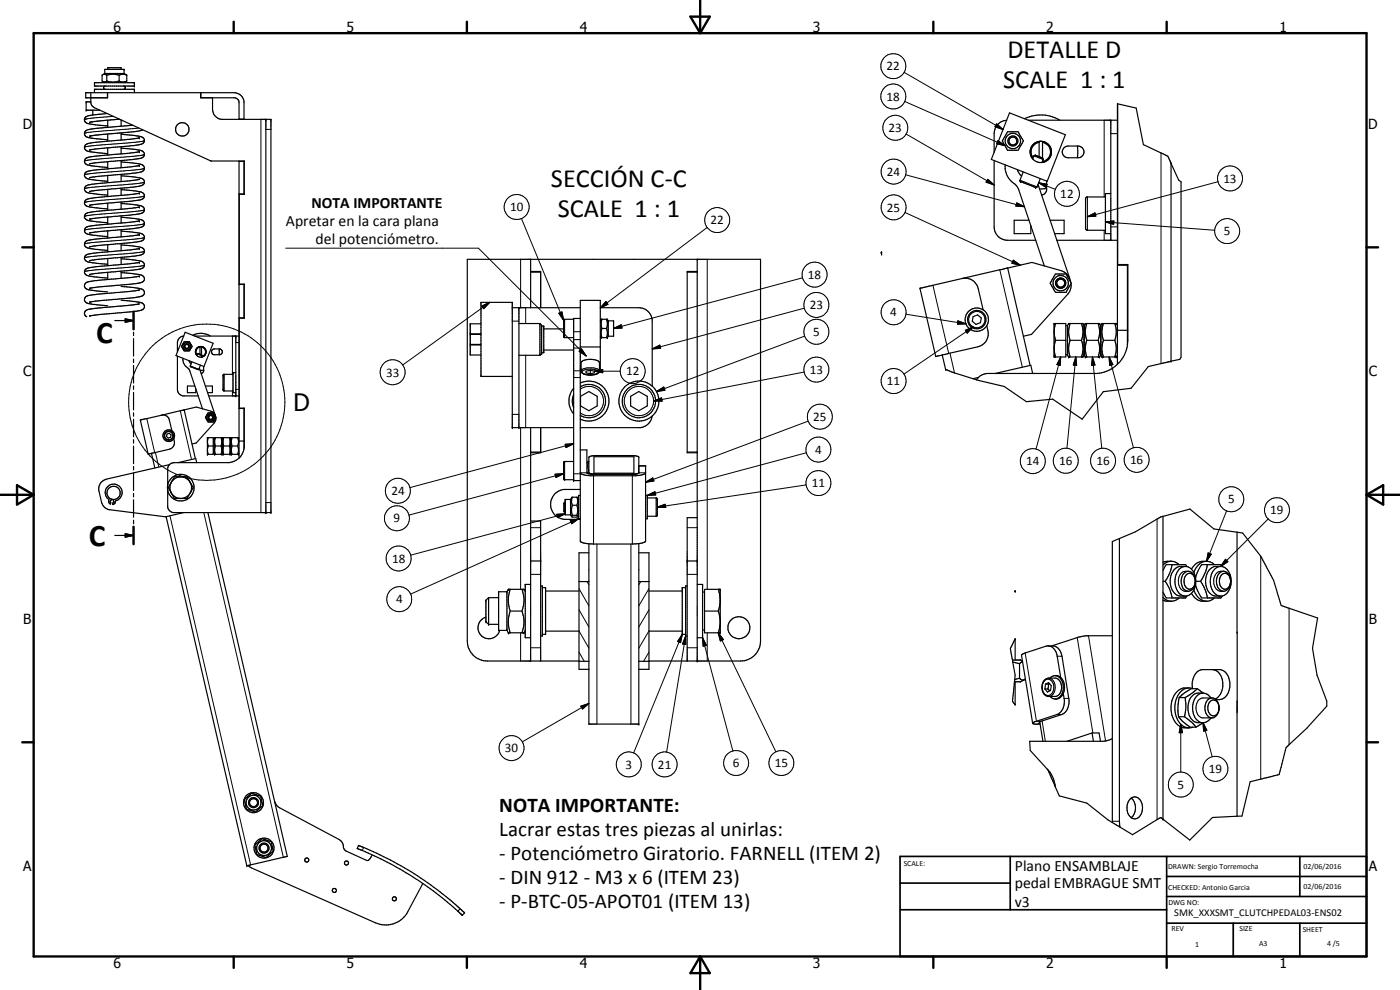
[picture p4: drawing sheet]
<svg xmlns="http://www.w3.org/2000/svg" width="420mm" height="297mm" viewBox="0 0 420 297" stroke-linecap="round" stroke-linejoin="round" font-family="sans-serif">
<g fill="none" stroke="#000" stroke-width=".35">
<path d="M27.3 27.8v3.1l.3 .8 .8 .6 34.8 16h10.1v10h-1.5v27h1.5v10.2h-1.5v27h1.5v11.3a5 5 0 0 1-4.5 5l-17.2 .1-.9 .6-.4 1v5.2M27.3 30.6h-1.4v2.5h4.1M27.8 33.1v1.4M28.4 27.8v-1h11.9v1M28.4 24.8h11.9v1h-11.9zM30.8 24.5l.6 .3M31.4 25.8l-.3 .4v.4l.3 .2M31.4 22.1v-1.3h5.8v1.3M31.4 22.1h5.8M31.4 22.1l-.6 .3M32 22.6a.95 .95 0 0 0-1.4 0v1.7l.2 .2M32 22.6a5.7 5.7 0 0 1 3.8 0"/>
<path d="M32 24.3l-.7 .3-.5-.1M32 24.3a5.3 5.3 0 0 0 3.8 0M32 22.6v1.7M32.2 34.1a20.8 20.8 0 0 0-6.4 1 1.28 1.28 0 0 0-.3 1.5 1.28 1.28 0 0 0 1.5 .6l5.3 .6M32.2 27.8l.1 1.5h-6.6v-1.5h44.6a3 3 0 0 1 2.9 2.6v5.4M32.3 20.8v-.5h4.1v.5M32.3 36.1v2.1M35.8 22.6l.8-.3 1.4 .3M35.8 24.3l.1 .1a2.13 2.13 0 0 0 2.1-.1M35.8 22.6v1.7M35.9 35.8l-9 .9M36.4 36v1.9"/>
<path d="M36.4 39.9v2.1M36.4 36.1l.4 .1M37.2 22.1l.8 .5M37.3 25.8l.3 .4-.3 .6M38 24.3l-.8 .5M38 22.6v1.7M39.8 37.5l-10.9 1a4.3 4.3 0 0 0-3.4 1 1.42 1.42 0 0 0 1.6 1.9l5.2 .6M42.8 38.9l-2.3 .6-13.5 1.4M60.2 27.8v1.5l10.6 .1a1.49 1.49 0 0 1 .9 1.4v5M63.8 29.3v3.5a3 3 0 0 0 2.6 3h14.9v118h-29.3l-1-.5-.6-.8-.1-5.6M71.7 35.7h1.5M79.8 35.8v118"/>
<path d="M302.1 36.1a4 4 0 0 0-3.7 4v5.6M302.4 39.5h3.2l1.6 2.8-1.6 2.8h-3.2l-1.2-2a.91 .91 0 0 1 0-1.5zM303 33.9l16.7 6.5-5.4 14-16.8-6.6zM307.5 35.6a11.3 11.3 0 0 1 10.6 .5M308.6 36.1h26.8M333.4 36.1v36M335.4 31.2l5.6 1.2 2.1 11 6.1 2.8a3.2 3.2 0 0 1 2.2 2.6v59.6M335.4 31.2v48.2h3.1l-.1 24.1M335.4 31.2v78.1M26.9 40.9h.1M32.3 40.2v2.1M32.3 44.4v2.1"/>
<path d="M32.3 48.5v2.2M32.3 52.7v2.1M32.3 56.8v2.2M36.4 40.3l5.1 .5a1.45 1.45 0 0 1 1.6 2l-.7 .5-2.2 .4-13.3 1.3M36.4 44.4a20.9 20.9 0 0 1 6.5 1 1.26 1.26 0 0 1 .2 1.5 1.26 1.26 0 0 1-1.3 .7l-14.9 1.5M36.4 44v2.2M36.4 48.2v2.1M36.4 52.3v2.2M36.4 56.5v2.1M36.4 48.6l4.8 .5a1.68 1.68 0 0 1 2.1 1.8l-.9 .7-1.9 .3-11 1-2.6 .4M36.4 52.7l5.1 .6a1.42 1.42 0 0 1 1.4 .5 1.42 1.42 0 0 1 .2 1.4l-.7 .5-2.2 .4-13.3 1.3M36.4 56.9h.5a19.4 19.4 0 0 1 6 1 1.26 1.26 0 0 1 .2 1.5 1.26 1.26 0 0 1-1.3 .6l-14.9 1.6"/>
<path d="M41.7 45.6l-14.5 1.4a1.46 1.46 0 0 0-1.6 2l1.3 .7 5.4 .5M41.8 58l-14.6 1.5a1.42 1.42 0 0 0-1.4 .5 1.42 1.42 0 0 0-.2 1.5l1.3 .6 5.4 .6M41.8 49.7l-15.4 1.7a1.21 1.21 0 0 0-1.1 1.3 1.21 1.21 0 0 0 1.4 1.1l5.6 .6M41.8 58h.1M41.8 41.4l-2.6 .4-10.6 .9a4.1 4.1 0 0 0-3 .9 1.32 1.32 0 0 0 1.3 1.9l5.4 .6M41.8 53.8l-15.4 1.7a1.21 1.21 0 0 0-1.1 1.3 1.21 1.21 0 0 0 1.4 1.1l5.6 .6M41.8 49.7h.1M71.7 58.2h1.5M71.7 48.3v89.1M71.7 48.4h1.5M73.2 48.3v10M298.4 48.2v19.9a4 4 0 0 0 3.9 4h8.5"/>
<path d="M301.7 49.4a6.6 6.6 0 0 0 3.2 6.1l.9 1.5 7.6 22.8M305.3 50.8l.6 1.3 .7 .7M307.1 51.6l-1 2.6 1.1 .7 3.9 1.4 1.1-2.7M309.3 44.6a3.2 3.2 0 0 0 .9 3.4 3.2 3.2 0 0 0 3.5 .5M310.3 46.7h.1M310.3 46.7l.4-.2 2.1 .9M310.3 43.1a3.1 3.1 0 0 0-.3 4.5l.3-.9M310.3 46.7l2.8 1.1M310.6 42.9a3.2 3.2 0 0 1 4.4 .9 3.2 3.2 0 0 1-.9 4.5M311.5 55.4l9.5 28M311.9 42.5h1M311.9 42.5l-1.7 .7-.8 1"/>
<path d="M311.9 42.5v4.5M311.9 42.7a2.9 2.9 0 0 0-1.9 4.7M312.7 48.7h.2M312.8 47.4l.3 .4M312.9 42.5v4.9M312.9 48.4v.3M312.9 42.7a2.92 2.92 0 0 1 2.4 2.9 2.92 2.92 0 0 1-2.4 2.9M312.9 42.5a3.1 3.1 0 0 1 2.6 2.9M313.1 47.8l-.4 1M313.7 48.5l-.8 .2M314.1 54.3l-.1 3.1-.5 .8-.9 .3M314.1 48.3l-.4 .2"/>
<path d="M314.1 56.6l-2.1 .1M315.4 46.5l-.6 1.2-.7 .6M315.5 45.7v.4M319.4 44.3l1.2-.5h2.9a1.76 1.76 0 0 1 1.8 1.8 1.76 1.76 0 0 1-1.8 1.7h-2.9a1.76 1.76 0 0 1-1.7-1.1 1.76 1.76 0 0 1 .5-1.9zM323.3 43.8v3.5M331.8 59.1h-5.6l-.4 .4 .1 9.3 .4 .3h5.5M333.4 58.1h-1.6v12h1.6M351.4 49l2.3 5 .7 .6v52.6l-.3 .6-2.7 .6M32.3 61v2.1M32.3 65.1v2.2M32.3 69.3v2.1M32.3 73.4v2.2"/>
<path d="M32.3 77.6v2.1M36.4 60.6v2.2M36.4 64.8v2.1M36.4 68.9v2.2M36.4 73.1v2.1M36.4 77.2v2.2M36.4 61l4.5 .5a2.22 2.22 0 0 1 2.4 1.2 1.49 1.49 0 0 1-1.5 1.5l-14.9 1.6M36.4 65.2l5.1 .5a1.42 1.42 0 0 1 1.4 .5 1.42 1.42 0 0 1 .2 1.5l-.7 .5-2.2 .4-13.3 1.3M36.4 69.3l1 .1a13.5 13.5 0 0 1 5.6 1 1.27 1.27 0 0 1 .1 1.5 1.27 1.27 0 0 1-1.3 .6l-14.9 1.6M36.4 73.5l5.1 .5a1.42 1.42 0 0 1 1.4 .5 1.42 1.42 0 0 1 .2 1.5l-.7 .5-1.9 .3-11 1-2.6 .4M36.4 77.6l5.1 .6a1.39 1.39 0 0 1 1.5 .5 1.39 1.39 0 0 1 0 1.6l-1.8 .6-14.3 1.4M41.8 74.6l-15.4 1.6a1.25 1.25 0 0 0-1 1.5 1.25 1.25 0 0 0 1.5 1l5.4 .6"/>
<path d="M41.8 62.1l-15.4 1.7a1.21 1.21 0 0 0-1 1.3 1.21 1.21 0 0 0 1.3 1.1l5.6 .6M41.8 70.4l-14.6 1.6a1.42 1.42 0 0 0-1.4 .4 1.42 1.42 0 0 0-.2 1.5l1.3 .6 5.4 .6M41.8 70.4h.1M41.8 66.3l-15.4 1.6a1.21 1.21 0 0 0-1 1.4 1.21 1.21 0 0 0 1.3 1.1l5.6 .6M41.8 78.7l-6.7 .8a46.5 46.5 0 0 0-9.2 1.1 1.24 1.24 0 0 0-.4 1.5 1.24 1.24 0 0 0 1.4 .7l5.4 .6M41.8 74.5v.1M41.8 62.1h.1M159.2 77.8v14.5M209.2 77.8v120.5M264.5 75.7l.1 .5zM308.8 66.1h-4.4v4h5v-2.4M315.2 66.1h4.2v4h-2.9"/>
<path d="M317.1 72.1h18.3M335.4 79.6h3M338.4 79.4v24.1M27 86.5h-.1M32.3 81.7v2.2M34.4 96.2h5.7M36.4 81.4v2.1M36.4 81.8l3.8 .4a3.8 3.8 0 0 1 3.1 1 1.64 1.64 0 0 1-2.1 1.8l-14.3 1.5M36.4 85.9l5.1 .6a1.42 1.42 0 0 1 1.4 .5 1.42 1.42 0 0 1 .2 1.4l-.7 .5-1.9 .4-11.8 1-1.8 .4M36.4 90.1l5.1 .5a1.39 1.39 0 0 1 1.5 .6 1.39 1.39 0 0 1 0 1.6l-2.1 .6-11.4 1-2.6 .4M37.6 95.7l2.5 .5-2.5 .5zM40.1 93.5v5.3"/>
<path d="M40.1 99.7v1M41.8 82.8l-14.6 1.6a1.42 1.42 0 0 0-1.4 .5 1.42 1.42 0 0 0-.2 1.5l1.1 .6 5.6 .6M41.8 87l-15.4 1.7a1.25 1.25 0 0 0-1 1.5 1.25 1.25 0 0 0 1.5 .9l5.4 .6M41.8 91.2l-11.2 1.1a10.6 10.6 0 0 0-5 1.1 1.12 1.12 0 0 0 .5 1.6M55.6 99.7l8.4 3.3-2.8 7-8.4-3.3zM71.7 85.3h1.5M71.7 95.4h1.5M73.2 85.3v10.2M144.3 97.2h-3.2v3h3.2M153.7 92.3h20.4M155.7 92.3v36M155.7 97.1h6.3"/>
<path d="M159.2 81.4h3.1v10.9M159.2 81.7h3.1M162 97.1v9.5M162 97.1l.5 .5v8.5l-.5 .5M162.5 97.8h.7v8h-.7M163.2 98.7h6M172.2 95.8h-2.8l-.2 .3v5.1l3 .1M174.1 95.5h-1.9v48.7h1.9M180.2 92.3h11.5a4.1 4.1 0 0 1 4 3.6v20M180.2 96.3l.2-.5h1.9l.2 .5M180.7 98.6l-.3 1 .3 1.7M180.7 95.8l-.3 1.1 .3 1.7"/>
<path d="M180.7 98.6h1.3M182 95.8l.3 1.1-.3 1.7M182 98.6l.3 1-.3 1.7M182.5 96.3h1.6v4.6h-1.6M182.5 96.3v4.6M206.2 81.7h3M209.2 81.4h-3v54.4h3M288.7 83.6l-12.6 2.9 4.7 20.5 12.7-2.9a4 4 0 0 0 3-4.9l-.3-1.5M288.7 83.6a4 4 0 0 1 4.9 3l1.5 6.4M292 95l1.4-.5 1.1 .9-.3 1.4-1.3 .5-1.1-.9zM302.4 80.4l6.7 29.2M302.4 80.4l-13.7 3.2"/>
<path d="M302.4 80.4l7.3-1.7 8.7 2.5a4.2 4.2 0 0 1 2.9 3.5M316.3 97.1h3.6v10h-3.6zM316.8 82.2h3.1l1.6 2.8-1.6 2.7h-3.1l-1.2-2a.82 .82 0 0 1 0-1.5zM316.8 97.1a7 7 0 0 0 0 5M316.9 85.3l.1 .3M317.2 84l-.4 1.1 .6 1M317.4 83.8a1.51 1.51 0 0 1 2.2 .3 1.51 1.51 0 0 1-.4 2.1 1.51 1.51 0 0 1-2.1-.4M318.3 83.4a1.5 1.5 0 0 0-1.4 1.9M318.6 83.5l.3 .1M319.1 83.7l.2 .1M319.4 83.9l.2 .2M319.7 84.3l.1 .5"/>
<path d="M319.7 85.5a1.46 1.46 0 0 1-2.2 .7M319.8 85.1l-.1 .3M319.9 97.7h.5M320.4 97.7l.3-.6h4.3l.4 .6M320.4 97.7v8.8l.3 .6h4.3l.4-.6M321.1 97.1l-.4 2.5 .4 2.5M321.4 85.1l-.1 1.4-.6 1.4-11.1 12.4-2.5 .6M324.6 97.1l.4 2.5-.4 2.5M325.4 97.7l.3-.6h4.3l.4 .6M325.4 97.7v8.8M326.2 97.1l-.5 1.9v1.2l.5 1.9M329.6 97.1l.4 2.5-.4 2.5"/>
<path d="M330.4 97.7l.3-.6h4.3l.4 .6M330.4 97.7v8.8M331.2 97.1l-.5 2.5 .5 2.5M334.5 97.1l.5 2.5-.5 2.5M335.4 99.1h3.1M40.1 101.6v5.2M40.1 107.7v1.1M40.1 109.6v5.3M40.1 115.8v1M40.1 117.7v5.3M53.2 106.8v10l.3 1 .5 .6 .9 .4h4.6M54.9 107.5a3.3 3.3 0 0 0 1.8 3.2l4.1 12"/>
<path d="M55.1 100.8a2.02 2.02 0 0 0-1.9 2v2.8M55.3 102.5h1.5l.4 .6a1 1 0 0 1 0 1.7l-.4 .5h-1.5l-.4-.5a1 1 0 0 1 0-1.7zM56.7 108.2l.7 1M57.1 110h.1M57.6 108.6l-.5 1.4M57.8 100.6a5.2 5.2 0 0 1 5.3 .2M58.4 100.8h13.3M58.5 115.8h-2.3v2h2.5v-1.2M58.7 105.7v.3M58.7 106l.3 .6 .2-.5M58.8 104.9l-.1 .6M59.2 104.4a1.6 1.6 0 0 0 .4 2.6 1.6 1.6 0 0 0 2.2-1.4"/>
<path d="M59.2 106.1l1.3 .4M59.2 106.1l1.4 .6M59.3 104.3a1.6 1.6 0 0 1 2.2 .3M59.5 110.9h.1M59.8 110.5l4.7 14M60 104l-.6 .2-.5 .6M60 104.1a1.46 1.46 0 0 0-.9 2.4M60 104v2.3M60 104h.5v2.5M60.1 109.6l-.5 1.3-2.4-.9M60.5 106.5l.1 .2M60.5 104.1a1.51 1.51 0 0 1 1.2 1.5 1.51 1.51 0 0 1-1.2 1.5"/>
<path d="M60.5 107.1h-.1M60.6 106.7l-.2 .4M60.7 104l.8 .5 .3 .9M61 106.9l-.5 .2M61.1 109.9v1.5l-.2 .4-.5 .2M61.1 111l-1 .1M61.6 115.8h2.1v2h-1.4M61.6 104.8l.2 .2M61.8 105.3l-.1 1-.4 .5M62.6 118.8h9.1M63.7 104.9l.4-.2h2a.9 .9 0 0 1 .6 .9 .9 .9 0 0 1-.6 .8h-2a.95 .95 0 0 1-.4-1.5zM65.7 104.7v1.7"/>
<path d="M69.9 112.3h-2.8l-.1 .2v4.6l.3 .2h2.6M70.8 111.8h-.9v6h.9M70.8 100.8v18M144.3 100.3h-3.2v3h3.2M144.3 103.5h-3.2v3h3.2M153.7 112.9h-9.4v-22.2h9.4v37.6h18.5M155.7 106.6h6.3M163.2 105h9M172.2 116.5a5.9 5.9 0 0 0 0 7.7M172.2 118.4a4.8 4.8 0 0 0 0 3.9M174.1 110.7h.3M174.1 104.1h6.1"/>
<path d="M174.1 114.9a6 6 0 0 1 8.6 5.4 6 6 0 0 1-8.6 5.4M174.1 116.1a5 5 0 0 1 7.6 4.3 5 5 0 0 1-7.6 4.2M174.2 118.9l2.5-1.4 2.5 1.4v2.9l-2.5 1.4-2.5-1.4zM174.4 108.7a4.7 4.7 0 0 1 5.5 0v2.6a2.28 2.28 0 0 1-2.3 1.2l-1.9-.1-1.1-.6-.2-.3zM177.2 111.1l-1.3 .3v.5l1.3 .2M177.2 111.1l1.2 .3v.5l-1.2 .2M177.2 111.1v1M179.9 110.7h.3v-20.6h-6.1v72.2a3 3 0 0 0 2.6 .9M180.2 100.9l.2 .4h1.9l.2-.4M189.3 118.9l2.4-1.4 2.6 1.4v2.9l-2.6 1.4-2.4-1.4zM195.7 115.8a6 6 0 0 0-8.3 .4 6 6 0 0 0 0 8.3 6 6 0 0 0 8.3 .3M195.7 115.8a6.1 6.1 0 0 1 0 9"/>
<path d="M282.8 106.5l1 4.3 2.4 1 5.8 1.8M292 113.6l1.1 .4M293.7 113.2l-1.7 .4M298.7 112.1l10.7-2.5 .5 2.5M316.8 102.1a6.9 6.9 0 0 0 0 5M316.8 102.1h3.1M319.9 106.4h.5M321.1 102.1h3.5M321.1 102.1l-.4 2.5 .4 2.5M324.6 102.1l.4 2.5-.4 2.5M325.4 106.5l.3 .6h4.3l.4-.6M326.2 102.1h3.4"/>
<path d="M326.2 102.1l-.5 1.9v1.2l.5 1.9M329.6 102.1l.4 2.5-.4 2.5M330.4 106.5l.3 .6h4.3l.4-.6M331.2 102.1h3.3M331.2 102.1l-.5 2.5 .5 2.5M334.5 102.1l.5 2.5-.5 2.5M338.4 103.5a10.1 10.1 0 0 1-9.2 8.6h-32.8a4.1 4.1 0 0 0-3.3 1.9M351.4 108.4l-6.8 1.6-5.1 6.5-8.4 1-6.3 8.3-8.9-6-7.9 .7-6.6-4.5-8.3-2M40.1 123.9v1M40.1 125.8v5.3M40.1 131.9v1.1M40.1 133.9v5.2"/>
<path d="M40.1 140v1M44.5 136.3h.1M45.5 136l1 4.4M45.5 136l-1 .3M48.5 124.6a1.89 1.89 0 0 1 2.3 1.5l.8 3.1M48.5 124.6l-6.4 1.4 2.4 10.3M50.1 130.3l.6-.3 .6 .5-.1 .7-.7 .2-.5-.4zM50.9 139.4l-18.9 4.4a2.98 2.98 0 0 0-2.3 3.6l.8 3.3a2.99 2.99 0 0 0 2.5 2.3l16.7 2.1 5.4-1.3M52.1 131.6a2.22 2.22 0 0 1-1.3 3.2l-5.3 1.2M53.4 138.8l5.3-1.2 .3 1.2M55.3 123l-6.8 1.6M55.3 123l3.3 14.6"/>
<path d="M55.3 123l3.6-.9 4.4 1.3a1.99 1.99 0 0 1 1.4 1.7M62.3 131.3h1.7v5h-1.7zM62.3 132.9l.2 .9M62.3 135.4l.2 .9M62.4 123.9h1.6l.3 .5a1.24 1.24 0 0 1 0 1.9l-.3 .3h-1.6l-.3-.5a1.18 1.18 0 0 1 .2-1.9zM62.5 131.3l-.2 .9M62.5 133.8l-.2 .9M62.5 133.8h1.5M62.5 125.3l.1 .4M62.5 125.3a.75 .75 0 0 1 .8-.8 .75 .75 0 0 1 .7 1 .75 .75 0 0 1-1 .5l-.4-.3M64 131.6h.3M64 136h.3"/>
<path d="M64.3 131.6l.1-.3h2.2l.1 .3M64.3 136l.1 .3h2.2l.1-.3M64.3 131.6v4.4M64.6 133.8h1.8M64.6 133.8l-.2 1 .2 1.5M64.6 131.3l-.2 .9 .2 1.6M64.8 125.3l-.1 1-.4 .6-5.4 6-1.3 .3M66.4 131.3l.2 .9-.2 1.6M66.4 133.8l.2 1-.2 1.5M66.7 131.6l.2-.3h2.2l.1 .3M66.7 136l.2 .3h2.2l.1-.3M66.7 131.6v4.4"/>
<path d="M67.1 133.8h1.8M67.1 133.8l-.2 1.2 .2 1.3M67.1 131.3l-.2 1.3 .2 1.2M68.9 131.3l.2 1.3-.2 1.2M68.9 133.8l.2 1.2-.2 1.3M69.2 131.6l.2-.3h2.2l.1 .3M69.2 136l.2 .3h2.2l.1-.3M69.2 131.6v4.4M69.6 133.8h1.8M69.6 133.8l-.2 1 .2 1.5M69.6 131.3l-.2 .9 .2 1.6M71.4 131.3l.2 .9-.2 1.6"/>
<path d="M71.4 133.8l.2 1-.2 1.5M71.7 122.6h1.5M71.7 132.3h1.6M73.2 122.5v12M159.2 128.3v70M159.2 135.6h3.1M162.3 128.3v7.5h-3.1M172.2 138.5h-2.9l-.1 .3v5.1h3M174.1 135h2v6.9l.3 .2M176.6 138.5l-.2 1.3 .2 1.4M176.7 138.5h-.3l-.3 .4M178.3 137h11.9v5h-11.9z"/>
<path d="M191.7 139.7h2v22.6a2.06 2.06 0 0 1-1.7 .8l-2.2 .1h-13.1M195.7 124.8a4.1 4.1 0 0 1-3.5 3.5h-18.1M206.2 135.6h3M34.1 149.9l.1 .8-.3 .2-.1 .5 .7-.4 .2-.8a2.54 2.54 0 0 0 1.6-3.6 2.54 2.54 0 0 0-3.9-.7 2.54 2.54 0 0 0 .3 4v1l.5 .4 .1-.5a.55 .55 0 0 1-.1-.6 .55 .55 0 0 1 .5-.3h.3M40.1 141.9v5.3M40.1 148v1.1M40.1 149.9v5.3M40.1 156.1v1M40.1 158v5.3M51.2 147.6l1.2 2h3.7l.7-1.3M51.3 147.6a3.2 3.2 0 0 0 5.5 .7M56.8 144.3l-.7-1.3h-3.7l-1.9 3.3 .7 1.3"/>
<path d="M56.8 144.3a3.3 3.3 0 0 0-4.2-.8 3.3 3.3 0 0 0-1.3 4.1M56.8 144.3l.3 .4M57.1 144.7l.9 1.6-.9 1.7M57.1 144.7a3.2 3.2 0 0 1 0 3.3M57.1 148l-.3 .3M62.4 153.8l23.8 103.2-12 2.8-24.3-104.8M159.2 156.3h3.1v42M169.6 150.7v3M169.6 150.7l-.4 .3v2.3l.4 .4M169.6 153.7h.1M169.6 150.7h.1M171.2 149.9h-1.6v4.6h1.6"/>
<path d="M171.2 149.9v4.6M171.2 154.5l.3 .4M171.5 154.9l.2 .3h1.4l.3-.3M171.7 154.6l-.2 .3M171.7 149.2l-.2 .9 .2 1.5M171.7 151.6l-.2 1.1 .2 1.9M171.7 149.2l-.5 .7M171.7 154.6h1.4M171.7 151.6h1.4M171.7 149.2h1.4M173.1 149.2l.5 .7M173.1 149.2l.3 .9-.3 1.5"/>
<path d="M173.1 151.6l.3 1.1-.3 1.9M173.1 154.6l.3 .3M173.6 154.5l-.2 .4M174.1 146.9h-4.9a4.5 4.5 0 0 0-3.9 4.4 4.5 4.5 0 0 0 3.9 4.5h4.9M174.1 141.9l.1 .1a4.2 4.2 0 0 0 3 .7l14.8-.1a2.06 2.06 0 0 0 1.7-.7M174.1 148.6h-.5v7.1h.5M176.4 142.1l1 .2h13M176.6 141.2l-.2 .9M176.6 141.2h.1M176.7 142.2v-5l.3-.3 1.4-.2h11.7l1.6 .5v4.7l-.7 .3M176.7 141.8l.5 .3 1.2 .2M190.4 142.2l-.3 .1"/>
<path d="M191 142.2h-.6M191.7 141.9l-.7 .3M193.7 148.6h.6v7.1h-.6M194.3 149.4h2.6l.4 .3-.1 5-.1 .2h-2.8M209.2 155.3h-3v43M349 154.9l-1.1 .5-7.1 4.2-7 2.9v84.3M349 154.9v90.9M349 154.9l8.1-2.2 7.2 6 7 1M371.3 159.7v30.2M371.3 159.7l1.6 .2 5.4 6.9 2 3.8a19.8 19.8 0 0 1 3.1 7.4l1.1 3.7 10.9 3.7-1.5 9.1 1.4 8.1 2.9 7.8v1.5l-6 6.6-6.2 5.8-2.1 8.1-8.7 2.2-2.5 10.3h-1.4M34.4 160.7h5.7M37.6 160.1l2.5 .6-2.5 .5z"/>
<path d="M146.6 179.3v8M146.6 179.3l-.8 .8v6.5l.8 .7M146.6 179.3h3M152.1 177.5h-2.5v11.6h2.5M152.1 177.5v11.6M152.1 177.5l.5-.7h4.7l.3 .7M153.1 176.8a9.8 9.8 0 0 0 0 6.5M156.7 176.8a9.1 9.1 0 0 1 0 6.5M159.2 168.3h3.1M159.2 175.3h-1.6v16h1.6M162.3 175.8h.5v15h-.5M162.8 176.3h.9v14h-.9"/>
<path d="M163.7 177.3h10.1M173.8 174.5h2.9M176.7 165.9h-2.9v34.9h2.9M191.7 174.5h3.1M191.7 163.1v54.2h-15v-54.1M191.7 165.9h3.1v34.9h-3.1M194.8 177.3h10M205.8 176.3h-1v14h1M206.2 168.3h3M206.2 175.8h-.4v15h.4M209.2 175.3h1.7v16h-1.7M210.9 177.6h.5"/>
<path d="M211.4 176.8h4.7v13.1h-4.7zM215.5 176.8l.6 2.9M304.7 177.5v-.2v.3M335.9 161.6v84.8l.2 1.8M349 179.2l1.1 .8 1.1 .4M349 168.7a4.5 4.5 0 0 1 4.9 .7M349 177.7l1 1.7h5.8l.4-.6M349 174.4h.7M349.7 174.4l1.4 2.5 .6 2.5M351.2 168.4l-1.5 .6-.7 .5M351.7 169.4l-.6 2.5-1.4 2.5M353.9 179.4l-.8 .6-1.1 .3a4.9 4.9 0 0 1-3-.2"/>
<path d="M355.5 170a4.2 4.2 0 0 0-2.9 4.9 4 4 0 0 0 2.9 4M355.8 171.4h.8M355.8 177.4h.8M356.2 170l-.4-.6h-5.8l-1 1.7M357.6 178a4.4 4.4 0 0 0 3 2.4 4.5 4.5 0 0 0 3.1-.4l.7-.6M357.6 170.8l-1.3-.8h-2.3a5 5 0 0 0-2.2 7.1l1.1 1.3 1.5 .5a3.2 3.2 0 0 0 3.5-1.3l.8-1.7 .2-1.5M357.6 170.8l.8 1.2 .4 1.4M358.3 177a4.5 4.5 0 0 0 3.3 3.4M358.7 174.8l-.1 .5M358.7 174.4a1.82 1.82 0 0 0-2.2-2.3 2.73 2.73 0 0 0 .3 4.7 1.73 1.73 0 0 0 1.8-1.3M358.7 174.4a2.48 2.48 0 0 0-2.6-2.9 3.5 3.5 0 0 0 0 5.8 2.27 2.27 0 0 0 2.6-2.5M358.7 174.4v.4"/>
<path d="M358.8 175.5l.9 2.3 .9 1.6h5.8l.4-.6M358.8 173.4l.1 1M358.9 174.4h1.4M360.3 174.4l.5 .7a10.8 10.8 0 0 1 1.6 4.3M362.1 168.4a4.2 4.2 0 0 0-4.5 2.4M362.4 169.4l-.5 1.9-1.6 3.1M362.9 171l1.3-.9 2.4-.1a3.8 3.8 0 0 1 2.9 4.4 4.2 4.2 0 0 1-2.9 4.5h-1.7a4.2 4.2 0 0 1-3-5.2l.3-1.5zM364.4 169.4a3.6 3.6 0 0 0-5.9 1.8l-.2 .6M366.2 170a3.8 3.8 0 0 0-3 4.4 4.1 4.1 0 0 0 3 4.5M366.3 171.4h.9M366.3 177.4h.9M366.8 170l-.4-.6h-5.8l-.9 1.5-.9 2.5"/>
<path d="M369.3 174.4a1.85 1.85 0 0 0-2.5-2.1 2.8 2.8 0 0 0 .6 4.5 1.94 1.94 0 0 0 1.9-2M369.3 174.4a2.48 2.48 0 0 0-2.6-2.9 3.4 3.4 0 0 0 0 5.8 2.36 2.36 0 0 0 2.6-2.5M369.3 174.4v.4M145.8 185.2a3.3 3.3 0 0 0-1.4 5.5 3.3 3.3 0 0 0 5.5-1.6M146.6 187.3h3M152.1 189.1l.5 .8h4.7l.3-.8M153.1 183.3l-.5 2.9v1.5l.5 2.2M153.1 183.3h3.6M156.7 183.3a9.1 9.1 0 0 1 0 6.6M163.7 189.4h10.1M173.8 198.3h-27.5a6 6 0 0 1-6.1-6v-114.5h88v114.5a6 6 0 0 1-6 6h-27.4M173.8 198.4h2.9"/>
<path d="M191.7 198.4h3.1M194.8 189.4h10M210.9 189h.5M211.4 183.3h4.1M215.5 183.3l.6 2.9M216.1 180.5l-.6 2.8M216.1 187l-.6 2.9M303.9 198l-.4-1.9a3.9 3.9 0 0 1 .7-3.5l.5-.9v6.3M303.9 198v.7M303.9 198h2.4l.6 .4M303.9 198.7l.8 3.9-.2 1.2M303.9 198.7l2.1 .4"/>
<path d="M306 199.1v4.4M306.9 198.5l-.9 .6M314.6 193.8a3.3 3.3 0 0 1 2.7 3.1l1 6.4M333.8 190.8h-8.5l-1.7 .4-8 2.6M371.3 189.7v24.1M304.4 204.6l-.5 5.8 .8 1.1M304.5 203.8l-.1 .8M304.7 204.6v6.9M306 203.5l-1.5 .3M306 203.5l.9 .6 .5-.1M307.4 204l-1.1 .6h-1.9M307.8 203.7l-.4 .3"/>
<path d="M309.9 217l.9 .3h1.4M311.9 216.7h.1M311.9 216.7l.2 .1M312 216.5l1 5.9M312.1 216.5l6.6-2.1a4.1 4.1 0 0 0 2-4.9l-2-12.6a3.2 3.2 0 0 0-2.8-3.1l-2 .1-6.5 2.1-.8 .6 3.3 20.4M312.1 216.5l-.2 .2M313.4 204.1l.9-.6h2.3a2.99 2.99 0 0 1 2 2.6 2.99 2.99 0 0 1-1.7 2.9h-2.4a2.98 2.98 0 0 1-1.1-4.9zM313.6 206.7h.9M313.8 205.3l-.2 1.4M313.8 205.3l.9-.5 .8 .9-.2 1.4-.9 .5-.8-.9M313.8 205.3h.9M314.5 206.7l.5 .6"/>
<path d="M314.7 205.3l-.2 1.4M315 205.1l-.3 .2M315.1 203.5a2.52 2.52 0 0 1 2.8-.5 2.52 2.52 0 0 1 1.5 2.3 3.4 3.4 0 0 1-2.4 4.4l-1-.1-.9-.6M316.9 202.7a3.9 3.9 0 0 1 .7 6.8l-.7 .2M319.1 208.1a5.6 5.6 0 0 1-.9 5.7l-1 .6-6.7 2.2-.6 .4M327.7 219.9l-7.5 2.5M327.7 219.9h2.1l.5 2.5M327.7 219.9l.5 2.5M353.7 215.1l1 1.2 1.6 1.3a3.2 3.2 0 0 0 2.6 .6M353.7 215.1h1.8M353.9 209.3a14.5 14.5 0 0 0-.2 5.8M353.9 209.3h1.8"/>
<path d="M355.5 215.1l2.4 1.9 1 1.2M355.7 209.3a14.1 14.1 0 0 1-.2 5.8M356.7 206.4a4.8 4.8 0 0 0-4 4.5 6.8 6.8 0 0 0 2.8 7.2 3.2 3.2 0 0 0 2.5 .1M357.9 206.6a4.8 4.8 0 0 1 2.7-5.7h5.7a4 4 0 0 1 2.8 3.7 4.9 4.9 0 0 1-2.1 5l-2.1 .3M358 206.6a5.3 5.3 0 0 0-3.1-.1 6 6 0 0 0-3.5 6.5 5.4 5.4 0 0 0 3.8 5.4h1.6M359.3 206.6l1.7 1.3M359.3 206.6l-.9 .9-2.7 1.8M359.3 206.6a3.3 3.3 0 0 0-3 .7l-2.4 2M360.8 207.9a4.2 4.2 0 0 0-2.9 5 3.9 3.9 0 0 0 2.9 3.9M361 216.8l-2.1 1.4M361 209.4h3a3.4 3.4 0 0 1 .3 5.9l-3.3 .1M363.4 209.4a3.8 3.8 0 0 0-4.5-1.3 4.8 4.8 0 0 0-2.1 6.1 3.5 3.5 0 0 0 2.5 2.6l2.6-.1 .9-.6 .6-.7"/>
<path d="M363.4 209.4a3.4 3.4 0 0 0 0 6M364.2 200.9a4.8 4.8 0 0 1 2.4 6.6l-.6 1.2-1.3 1M365.8 212a1.62 1.62 0 0 0-.8-1.7 1.62 1.62 0 0 0-1.8 .2 2.59 2.59 0 0 0 1 4.3 1.99 1.99 0 0 0 1.6-2M371.3 210.4v34.5M73.4 239.9l2.1-1.9 2 .7a.73 .73 0 0 1 .8 .2 .73 .73 0 0 1 .1 .7l.3 1.4a.8 .8 0 0 1-.4 1.2l-.5 .5a1.61 1.61 0 0 1-1.5 .8l-2.4-.8zM314.3 230.8l2.4 5.3M314.3 230.8a8.7 8.7 0 0 1 2.4 5.3M316.7 236.1l1.2 2.7 8.3 2.2 6.3 5 1.3 .8M333.8 221.6l-.9 .4-1.9 .4h-22l.2 2.8 5.1 5.6M339 239.9a2.06 2.06 0 0 1 2.2-.7 2.06 2.06 0 0 1 1.5 1.8 3.4 3.4 0 0 1-2.1 4.7 3.3 3.3 0 0 1-2.2-4.7zM339.5 239.4a4.1 4.1 0 0 1 0 6M74.5 259.7l.9 .7 37.3 16.5a7.6 7.6 0 0 0 9.7-3.3l4.5-8.5"/>
<path d="M76.5 253.5l1.6-1.4a.73 .73 0 0 1 1.3-.2l2 .6 .6 2.9-2.2 1.9-2.7-.9zM82.4 240.4l.6 1.2 .9 .8 17.9 9.5a3.1 3.1 0 0 1 1.4 2.7l.5 .7 6.5 2.9 .4-.1 1.1-1.6M107.2 254.6l.4-.9 1.5 .6a108.1 108.1 0 0 1 22.1 12.6l3.8 3.1 4.4 3.9M107.2 254.6l.3 .1a102.5 102.5 0 0 1 19.9 10.7l6.1 4.6 5.3 4.6M107.2 254.6h.1M333.8 246.8l2.3 1.4M349 245.8a.88 .88 0 0 0-1.5-.1l-7.6 4.7-3.8-2.2M371.3 244.9l-7.4 .4-6.8 6.8-8.1-6.3M138.7 274.6h.1M139.4 273.9h.1M139.4 273.9l-.6 .7"/>
<circle cx="54.7" cy="38.8" r="2.04"/>
<circle cx="304" cy="42.3" r="1.52"/>
<circle cx="304" cy="42.3" r="2.32"/>
<circle cx="304" cy="42.3" r="1.19"/>
<circle cx="293.1" cy="95.9" r="2.76"/>
<circle cx="293.1" cy="95.9" r="3.5"/>
<circle cx="318.3" cy="85" r="2.31"/>
<circle cx="318.4" cy="85" r="1.2"/>
<circle cx="56" cy="103.9" r=".6"/>
<circle cx="56.1" cy="103.9" r="1.15"/>
<circle cx="56.1" cy="103.9" r=".77"/>
<circle cx="50.6" cy="130.7" r="1.75"/>
<circle cx="50.6" cy="130.7" r="1.36"/>
<circle cx="63.2" cy="125.3" r=".59"/>
<circle cx="63.2" cy="125.2" r="1.16"/>
<circle cx="191.7" cy="120.4" r="5"/>
<circle cx="34.1" cy="147.9" r="1.98"/>
<circle cx="54.3" cy="146.3" r="4"/>
<circle cx="221.7" cy="188.3" r="3.3"/>
<circle cx="76.1" cy="240.8" r="2.23"/>
<circle cx="76.1" cy="240.8" r="1.2"/>
<circle cx="76.1" cy="240.8" r="3"/>
<circle cx="76.1" cy="240.8" r="1.5"/>
<circle cx="79.2" cy="254.5" r="2.22"/>
<circle cx="79.2" cy="254.4" r="3"/>
<circle cx="79.2" cy="254.5" r="1.2"/>
<circle cx="79.2" cy="254.4" r="1.5"/>
<circle cx="92.1" cy="258" r=".62"/>
<circle cx="104" cy="258.9" r=".61"/>
<circle cx="100.4" cy="267.2" r=".61"/>
<circle cx="118.3" cy="269.7" r=".61"/>
</g>
<g fill="none" stroke="#000" stroke-width=".3">
<path d="M34 34.9l-6.4 .5-2.3 .5M41.7 38.4l-8.7 .8a30.4 30.4 0 0 0-7.7 .9M78.3 35.8v118M79.8 38.8h1.5M271.3 21.7l29.7 17.2M271.5 30.4l30.1 13.3M299.1 37.2l1.9 1.7-2.4-.9zM331.4 36.1v23M25.3 52.5h.1M25.3 56.6v.1M25.3 56.6h.1M43.3 50.5h.1"/>
<path d="M43.3 42.2l-2.9 .5-12.7 1-2.4 .5M43.3 46.3l-3.3 .6-12.3 1-2.4 .5M43.3 54.6v.1M43.3 58.8l-2 .4-12.3 1-3.6 .5M43.3 54.7l-2.3 .4-13.3 1.1-2.3 .4M43.3 50.5l-2 .4-13.3 1.1-2.7 .5M271.8 52.5l35.7 9.5M271.9 40.2l26.5 15.3M296.4 53.8l2 1.7-2.5-.8zM299.5 42.2l2.1 1.5-2.5-.6zM306.1 54.1h.1M306.1 54.1l5.1 2"/>
<path d="M311.7 54.8l2.5 .5-.4 .9zM311.7 54.8l5 2M326.3 59.1h.1M326.3 59.1v10M333.4 40.1h2M348.4 45.9v63.2M365.5 54.5l-39.2 10.5M25.3 60.8h.1M25.3 64.9v.1M25.3 69.1h.1M25.3 73.2v.1M25.3 77.4h.1"/>
<path d="M25.4 77.3l-.1 .1M25.4 73.2h-.1M25.4 60.7l-.1 .1M43.3 62.9h.1M43.3 79.5l-2.3 .5-13.3 1.1-2.3 .4M43.3 67.1h.1M43.3 71.2l-2 .5-12.3 .9-3.6 .6M43.3 75.4l-2 .4-11.9 1-4 .5M43.3 79.5h.1M43.3 67.1l-2.3 .5-13.3 1-2.3 .5M43.3 62.9l-2 .5-13.3 1-2.7 .5M85.8 74.5h57.8l32.3 32.3"/>
<path d="M156.2 77.8v14.5M156.5 65.6l12.7 30.5M212.2 77.8v99M212.2 68.2l-32 24.2M271.6 63.8l34.6 15.7M304.1 78.1l2.1 1.4-2.5-.5zM305.2 60.9l2.3 1.1-2.6-.2zM326.3 65l2.3-1.1 .3 1zM331.4 69.1v3M331.8 66.6l2.5-.3-.1 1zM331.8 66.6l32.8 2.5M333.4 68.1h2"/>
<path d="M25.3 81.5v.1M144.6 91.8l2.4-1.1-1.8 1.9zM147 90.7l-26.1 18.8M153.7 96.4h2M157.8 92.3v4.8M167.7 94l.9-.4 .6 2.5zM169.4 95.8v5.5M172.2 99.5h1.9M181.9 90.5l.5 .8-2.2 1.1zM184.1 98.6l2.3-1.1 .3 .9zM240.9 83.4l-56.8 15.2M241.4 92.5l-45.7 12.2"/>
<path d="M271.9 94.3l18 2.9M280 85.6l4.7 20.4M287.5 96.3l2.4 .9-2.6 .1zM289.7 99.1l2.3-1-1.7 1.8zM292 98.1l-20.7 14.1M300 80.9l6.8 29.3M57.1 109.8l2.6 1M67.3 112.3v5M69.8 100.8v11.5M69.8 117.3v1.5M70.8 102.8h.9M70.8 116.8h.9"/>
<path d="M157.8 106.6v21.7M172.2 104.4h1.9M172.2 101.9h1.9M172.2 111.3h1.9M172.2 113.3h1.9M173.8 105.4l.7-.7 1.4 2.1zM174.1 116.8a4.4 4.4 0 0 1 5.9 .6 4.4 4.4 0 0 1 0 5.9 4.4 4.4 0 0 1-5.9 .6M174.4 111.3l.3-.4 .6-.3 2.6-.2a1.83 1.83 0 0 1 2 .9M174.5 104.7l1.4 2.1-2.1-1.4zM174.8 111.3a4.4 4.4 0 0 1 4.8 .2 1.06 1.06 0 0 1-1.3 .9h-.4a4 4 0 0 1-3.2-.6zM178.4 111.4l2.5-.5v.9zM178.4 111.4h7.7"/>
<path d="M195.7 104.7l2.3-1.2 .3 1zM197 117.5l2.2-1.4 .3 1zM241.3 111.6l-45.1 8.7M241.5 100.8l-44.5 16.7M285.1 106l1.4 5.9M318.3 107.1l-.1 2.5-1-.2zM318.3 107.1l-7.4 27.6M322.9 107.1l.2 2.5-1-.1zM322.9 107.1l-2.7 27.4M327.9 107.1l.7 2.4-1 .1zM327.9 107.1l2.8 27.4M332.9 107.1l1.1 2.3-1 .2z"/>
<path d="M332.9 107.1l7.3 27.3M44.1 125.6l2.3 10.2M46.6 135.8l1.1 4.3M54.1 123.2l3.4 14.7M153.7 124.3h2M156.2 128.3v48.5M169.4 138.5h.1M169.4 138.5v5.4M169.6 133.3l2.6-.2-2.3 1.2zM172.2 133.1l-49.2 13.2M191.7 139.8h2M196.2 120.3l2.3-.9 .2 1z"/>
<path d="M242 135.8l-47.7 12.8M242.5 126.4l-48.8 18.3M51 154.7l24.2 104.8M61.2 153.8l23.8 103.4M79.8 150.8h1.5M159.2 158.3h3.1M166.6 142.3l2.6-.2-2.3 1.2zM167.1 154.3l2.5-.1-2.3 1.1zM169.2 142.1l-46.5 12.5M169.4 143.9h.1M169.6 154.2l-46.4 12.4M171.1 156.2l2.5-.5-2 1.4z"/>
<path d="M172.2 142.2h1.9M173.6 155.7l-50.4 22.6M174.1 141.9h2M178.1 142.3v20.9M189.8 142.3v20.9M191.7 141.9h2M193.7 144.7l2.2-1.3 .3 .9zM194.3 148.6l2.2-1.1 .3 1zM196.9 149.4v5.5M197.3 152.1l2.3-.8 .2 1zM206.2 158.3h3M241.9 145.5l-44.6 6.6"/>
<path d="M347.2 155.7v90.2M368.1 153.3l-6 15.1M380.6 155.7l-14.3 14.3M159.2 172.3h3.1M173.8 176.6l2.9 5.2M176.2 174.5l.5 .9M179.1 163.2v54.1M189.3 163.2v54.1M192.3 174.5l-.6 .9M194.8 176.6l-3.1 5.2M206.2 172.3h3M355.8 171.4a3.1 3.1 0 0 0-1.9 4.4l.5 .9 .5 .5 .9 .2"/>
<path d="M362.6 165.9l.9 .4-1.4 2.1zM366.3 171.4a2.93 2.93 0 0 0-1.9 4 2.43 2.43 0 0 0 1.9 2M367.8 167.8l.7 .7-2.2 1.5zM378.4 166.9v66.9M156.2 189.9v8.4M159.2 194.4h3.1M173.8 195.7l1.5 2.7M173.8 189.3l2.9 5.2M173.8 183l2.9 5.1M194.8 183l-3.1 5.1M194.8 189.3l-3.1 5.2M194.8 195.7l-1.6 2.7"/>
<path d="M204.8 190.3l-.6 2.5-.8-.4zM204.8 190.3l-14.7 35.6M205.8 190.8v2.6l-1-.2zM205.8 190.8l-5.7 34.9M206.2 194.4h3M210.9 191.3l1.1 2.3-1 .3zM210.9 191.3l9.1 34M212.2 189.9v8.4M215.5 189.9l1.6 2-.9 .4zM215.5 189.9l17.4 35.7M307.7 195.9l3.4 20.5h1.4M317.3 196.9h1.4"/>
<path d="M323.3 191.3l4.7 28.6M326.7 190.8l5.1 31.5M386.9 182.5v40.9M174.3 211.9l2.4-.8-1.9 1.6zM176.7 211.1l-20 11.5M312.1 217l-1 .3M312.7 216.3l1 6.1M313.5 204.2a1.61 1.61 0 0 1 1.8-.2 1.61 1.61 0 0 1 .9 1.5 2.3 2.3 0 0 1-2 3.2 2.89 2.89 0 0 1-.7-4.5zM314.7 203.5a3 3 0 0 1 1.1 5l-1.1 .5M317.2 214.4h1.5M319.4 209.5h1.3M354.4 217.3l.5 2.5h-1z"/>
<path d="M354.4 217.3v14.3M361 216.8l1.2 2.3-1 .3zM361 209.4a3.1 3.1 0 0 0-1.7 4.7l.6 .9 1.1 .4M361 216.8l2.8 10.3M109.1 254.3l-.4 .9M333.8 246.4h2.1M138.1 272.7l-.7 .7"/>
<circle cx="268.1" cy="19.9" r="3.7"/>
<circle cx="268.1" cy="28.9" r="3.8"/>
<circle cx="268.7" cy="38.4" r="3.7"/>
<circle cx="268.2" cy="51.5" r="3.7"/>
<circle cx="320.2" cy="58.2" r="3.7"/>
<circle cx="369.1" cy="53.5" r="3.7"/>
<circle cx="155.1" cy="62.1" r="3.7"/>
<circle cx="215.3" cy="66" r="3.8"/>
<circle cx="268.2" cy="62.2" r="3.7"/>
<circle cx="368.3" cy="69.3" r="3.7"/>
<circle cx="244.5" cy="82.4" r="3.8"/>
<circle cx="245" cy="99.5" r="3.8"/>
<circle cx="245" cy="91.5" r="3.8"/>
<circle cx="268.2" cy="93.7" r="3.8"/>
<circle cx="293.1" cy="95.9" r="2.45"/>
<circle cx="117.8" cy="111.7" r="3.8"/>
<circle cx="189.9" cy="111.4" r="3.8"/>
<circle cx="245" cy="110.9" r="3.8"/>
<circle cx="268.2" cy="114.3" r="3.8"/>
<circle cx="50.7" cy="130.7" r="1.22"/>
<circle cx="62" cy="120.7" r="23.5"/>
<circle cx="191.8" cy="120.3" r="4.4"/>
<circle cx="245.6" cy="134.9" r="3.8"/>
<circle cx="246" cy="125" r="3.7"/>
<circle cx="309.9" cy="138.3" r="3.8"/>
<circle cx="319.8" cy="138.2" r="3.8"/>
<circle cx="331" cy="138.2" r="3.8"/>
<circle cx="341.1" cy="138" r="3.7"/>
<circle cx="119.1" cy="155.5" r="3.8"/>
<circle cx="119.4" cy="147.3" r="3.8"/>
<circle cx="245.6" cy="144.9" r="3.7"/>
<circle cx="369.5" cy="149.8" r="3.8"/>
<circle cx="383.2" cy="153.1" r="3.7"/>
<circle cx="119.6" cy="167.6" r="3.7"/>
<circle cx="119.8" cy="179.8" r="3.8"/>
<circle cx="153.5" cy="224.4" r="3.8"/>
<circle cx="188.7" cy="229.4" r="3.8"/>
<circle cx="199.5" cy="229.3" r="3.8"/>
<circle cx="220.9" cy="229" r="3.7"/>
<circle cx="234.5" cy="228.9" r="3.8"/>
<circle cx="354.4" cy="235.4" r="3.7"/>
<circle cx="364.8" cy="230.7" r="3.8"/>
</g>
<g fill="#000">
<circle cx="25.9" cy="33.1" r=".18"/>
<circle cx="25.9" cy="30.6" r=".18"/>
<circle cx="37.2" cy="20.8" r=".18"/>
<circle cx="37.2" cy="22.1" r=".18"/>
<circle cx="40.3" cy="24.8" r=".18"/>
<circle cx="40.3" cy="25.8" r=".18"/>
<circle cx="40.3" cy="26.8" r=".18"/>
<circle cx="79.8" cy="35.8" r=".18"/>
<circle cx="41.8" cy="41.4" r=".18"/>
<circle cx="41.8" cy="58" r=".18"/>
<circle cx="41.8" cy="49.7" r=".18"/>
<circle cx="41.8" cy="45.5" r=".18"/>
<circle cx="306.3" cy="54.5" r=".18"/>
<circle cx="310.8" cy="56.3" r=".18"/>
<circle cx="313.1" cy="47.8" r=".18"/>
<circle cx="41.8" cy="62.1" r=".18"/>
<circle cx="41.8" cy="70.4" r=".18"/>
<circle cx="41.8" cy="66.3" r=".18"/>
<circle cx="41.8" cy="78.7" r=".18"/>
<circle cx="41.8" cy="74.5" r=".18"/>
<circle cx="209.2" cy="77.8" r=".18"/>
<circle cx="264.6" cy="76.2" r=".18"/>
<circle cx="41.8" cy="82.8" r=".18"/>
<circle cx="162.5" cy="97.6" r=".18"/>
<circle cx="169.2" cy="96.1" r=".18"/>
<circle cx="180.4" cy="95.8" r=".18"/>
<circle cx="182.3" cy="95.8" r=".18"/>
<circle cx="320.7" cy="97.1" r=".18"/>
<circle cx="325.7" cy="97.1" r=".18"/>
<circle cx="330" cy="97.1" r=".18"/>
<circle cx="330.8" cy="97.1" r=".18"/>
<circle cx="335" cy="97.1" r=".18"/>
<circle cx="60.5" cy="107" r=".18"/>
<circle cx="60.6" cy="106.7" r=".18"/>
<circle cx="70.8" cy="100.8" r=".18"/>
<circle cx="70.8" cy="118.8" r=".18"/>
<circle cx="162.5" cy="106.1" r=".18"/>
<circle cx="180.4" cy="101.3" r=".18"/>
<circle cx="182.3" cy="101.3" r=".18"/>
<circle cx="283.8" cy="110.8" r=".18"/>
<circle cx="320.4" cy="106.5" r=".18"/>
<circle cx="320.7" cy="107.1" r=".18"/>
<circle cx="325.4" cy="106.5" r=".18"/>
<circle cx="325.7" cy="107.1" r=".18"/>
<circle cx="330" cy="107.1" r=".18"/>
<circle cx="330.4" cy="106.5" r=".18"/>
<circle cx="330.8" cy="107.1" r=".18"/>
<circle cx="335" cy="107.1" r=".18"/>
<circle cx="351.4" cy="108.4" r=".18"/>
<circle cx="62.3" cy="131.3" r=".18"/>
<circle cx="62.3" cy="136.3" r=".18"/>
<circle cx="64.3" cy="131.6" r=".18"/>
<circle cx="64.4" cy="131.3" r=".18"/>
<circle cx="64.4" cy="136.3" r=".18"/>
<circle cx="66.6" cy="131.3" r=".18"/>
<circle cx="66.6" cy="136.3" r=".18"/>
<circle cx="66.7" cy="131.6" r=".18"/>
<circle cx="67" cy="131.3" r=".18"/>
<circle cx="67" cy="136.3" r=".18"/>
<circle cx="69" cy="131.3" r=".18"/>
<circle cx="69" cy="136.3" r=".18"/>
<circle cx="69.2" cy="131.6" r=".18"/>
<circle cx="69.4" cy="131.3" r=".18"/>
<circle cx="69.4" cy="136.3" r=".18"/>
<circle cx="71.6" cy="131.3" r=".18"/>
<circle cx="71.6" cy="136.3" r=".18"/>
<circle cx="153.7" cy="128.3" r=".18"/>
<circle cx="155.7" cy="128.3" r=".18"/>
<circle cx="193.7" cy="139.7" r=".18"/>
<circle cx="79.8" cy="153.8" r=".18"/>
<circle cx="81.3" cy="153.8" r=".18"/>
<circle cx="169.2" cy="153.3" r=".18"/>
<circle cx="169.6" cy="150.7" r=".18"/>
<circle cx="172.2" cy="144.2" r=".18"/>
<circle cx="197.3" cy="149.7" r=".18"/>
<circle cx="152.6" cy="176.8" r=".18"/>
<circle cx="157.3" cy="176.8" r=".18"/>
<circle cx="159.2" cy="168.3" r=".18"/>
<circle cx="162.3" cy="168.3" r=".18"/>
<circle cx="206.2" cy="168.3" r=".18"/>
<circle cx="209.2" cy="168.3" r=".18"/>
<circle cx="216.1" cy="176.8" r=".18"/>
<circle cx="304.7" cy="177.3" r=".18"/>
<circle cx="145.8" cy="186.6" r=".18"/>
<circle cx="146.6" cy="187.3" r=".18"/>
<circle cx="152.6" cy="189.9" r=".18"/>
<circle cx="157.3" cy="189.9" r=".18"/>
<circle cx="209.2" cy="198.3" r=".18"/>
<circle cx="216.1" cy="189.9" r=".18"/>
<circle cx="304.7" cy="191.7" r=".18"/>
<circle cx="191.7" cy="217.3" r=".18"/>
<circle cx="365.8" cy="212.3" r=".18"/>
<circle cx="365.8" cy="212.5" r=".18"/>
<circle cx="74.1" cy="259.8" r=".18"/>
<circle cx="107.6" cy="253.7" r=".18"/>
<circle cx="349" cy="245.8" r=".18"/>
</g>
<g fill="none" stroke="#000" stroke-width=".71">
<path d="M10.1 9.9h400v277.1h-400zM70.1 6.5v3.4M140.1 6.5v3.4M207.2 5h5.8l-2.9 4.9zM210.1 0v9.9M280.1 6.5v3.4M350.1 6.5v3.4M6.7 74.2h3.4M410.1 74.2h3.5M40.1 93.5v5.3M.1 148.5h10M5.1 145.6l5 2.9-5 2.9z"/>
<path d="M40.1 158v5.3M410.1 148.5h10M410.1 148.5l5-2.9v5.8zM6.7 222.7h3.4M410.1 222.7h3.5M70.1 287v3.4M140.1 287v3.4M210.1 287v10M210.1 287l2.9 5h-5.8zM280.1 287v3.4M350.1 287v3.4"/>
</g>
<path d="M270.1 257h140v30h-140zM303.2 257v16M350.1 257v30M390.1 257v12M270.1 265h33.1M270.1 273h80M350.1 277h60M350.1 269h60M350.1 263h60M370.1 277v10M390.1 277v10" fill="none" stroke="#000" stroke-width=".51"/>
<g fill="#000">
<path d="M299.1 37.2l1.9 1.7-2.4-.9zM296.4 53.8l2 1.7-2.5-.8zM299.5 42.2l2.1 1.5-2.5-.6zM311.7 54.8l2.5 .5-.4 .9zM304.1 78.1l2.1 1.4-2.5-.5zM305.2 60.9l2.3 1.1-2.6-.2zM326.3 65l2.3-1.1 .3 1zM331.8 66.6l2.5-.3-.1 1zM37.6 95.7l2.5 .5-2.5 .5zM144.6 91.8l2.4-1.1-1.8 1.9zM167.7 94l.9-.4 .6 2.5zM181.9 90.5l.5 .8-2.2 1.1z"/>
<path d="M184.1 98.6l2.3-1.1 .3 .9zM287.5 96.3l2.4 .9-2.6 .1zM289.7 99.1l2.3-1-1.7 1.8zM174.5 104.7l1.4 2.1-2.1-1.4zM178.4 111.4l2.5-.5v.9zM195.7 104.7l2.3-1.2 .3 1zM196.2 120.3l2.3-.9 .2 1zM197 117.5l2.2-1.4 .3 1zM318.3 107.1l-.1 2.5-1-.2zM322.9 107.1l.2 2.5-1-.1zM327.9 107.1l.7 2.4-1 .1zM332.9 107.1l1.1 2.3-1 .2z"/>
<path d="M169.6 133.3l2.6-.2-2.3 1.2zM166.6 142.3l2.6-.2-2.3 1.2zM167.1 154.3l2.5-.1-2.3 1.1zM171.1 156.2l2.5-.5-2 1.4zM193.7 144.7l2.2-1.3 .3 .9zM194.3 148.6l2.2-1.1 .3 1zM197.3 152.1l2.3-.8 .2 1zM37.6 160.1l2.5 .6-2.5 .5zM362.6 165.9l.9 .4-1.4 2.1zM367.8 167.8l.7 .7-2.2 1.5zM204.8 190.3l-.6 2.5-.8-.4zM205.8 190.8v2.6l-1-.2z"/>
<path d="M210.9 191.3l1.1 2.3-1 .3zM215.5 189.9l1.6 2-.9 .4zM174.3 211.9l2.4-.8-1.9 1.6zM354.4 217.3l.5 2.5h-1zM361 216.8l1.2 2.3-1 .3z"/>
</g>
<g font-size="9.4">
<text x="28.8" y="103">C</text>
<text x="26.6" y="163.7">C</text>
</g>
<g font-size="7.9">
<text x="302.4" y="17.4">DETALLE D</text>
<text x="301.1" y="26.3">SCALE 1 : 1</text>
<text x="165.3" y="56.2">SECCIÓN C-C</text>
<text x="167.4" y="65.2">SCALE 1 : 1</text>
</g>
<text font-size="7.2" x="88.1" y="123.4">D</text>
<g font-size="6.3">
<text x="149.8" y="243.7">NOTA IMPORTANTE:</text>
<text x="149.8" y="250.9">Lacrar estas tres piezas al unirlas:</text>
<text x="149.8" y="258.1">- Potenciómetro Giratorio. FARNELL (ITEM 2)</text>
<text x="149.8" y="265.3">- DIN 912 - M3 x 6 (ITEM 23)</text>
<text x="149.8" y="272.5">- P-BTC-05-APOT01 (ITEM 13)</text>
</g>
<g font-size="4.7">
<text x="93.5" y="62.5">NOTA IMPORTANTE</text>
<text x="85.8" y="67.9">Apretar en la cara plana</text>
<text x="94.7" y="73.3">del potenciómetro.</text>
<text x="304.6" y="261.2">Plano ENSAMBLAJE</text>
<text x="304.6" y="266.6">pedal EMBRAGUE SMT</text>
<text x="304.6" y="272">v3</text>
</g>
<g font-size="4.2">
<text x="34" y="9.6">6</text>
<text x="104" y="9.6">5</text>
<text x="174" y="9.6">4</text>
<text x="244" y="9.6">3</text>
<text x="314" y="9.6">2</text>
<text x="384" y="9.6">1</text>
<text x="6.8" y="38.7">D</text>
<text x="410.6" y="38.7">D</text>
<text x="7" y="112.9">C</text>
<text x="410.8" y="112.9">C</text>
<text x="7" y="187.1">B</text>
<text x="410.8" y="187.1">B</text>
<text x="7" y="261.4">A</text>
<text x="410.8" y="261.4">A</text>
<text x="34" y="290.4">6</text>
<text x="104" y="290.4">5</text>
<text x="174" y="290.4">4</text>
<text x="244" y="290.4">3</text>
<text x="314" y="290.4">2</text>
<text x="384" y="290.4">1</text>
</g>
<g font-size="3.9">
<text x="266.1" y="21.1">22</text>
<text x="266.1" y="30.2">18</text>
<text x="266.7" y="39.7">23</text>
<text x="266.2" y="52.8">24</text>
<text x="318.2" y="59.5">12</text>
<text x="367.1" y="54.8">13</text>
<text x="153.1" y="63.4">10</text>
<text x="266.2" y="63.5">25</text>
<text x="213.3" y="67.3">22</text>
<text x="367.3" y="70.6">5</text>
<text x="242.5" y="83.7">18</text>
<text x="243" y="92.8">23</text>
<text x="267.2" y="95">4</text>
<text x="244" y="100.8">5</text>
<text x="115.9" y="113">33</text>
<text x="187.9" y="112.6">12</text>
<text x="243" y="112.2">13</text>
<text x="266.2" y="115.6">11</text>
<text x="244" y="126.3">25</text>
<text x="244.6" y="136.2">4</text>
<text x="308" y="139.6">14</text>
<text x="317.9" y="139.6">16</text>
<text x="329" y="139.6">16</text>
<text x="339.2" y="139.2">16</text>
<text x="117.5" y="148.5">24</text>
<text x="243.7" y="146.2">11</text>
<text x="368.5" y="151">5</text>
<text x="381.2" y="154.3">19</text>
<text x="118.1" y="156.8">9</text>
<text x="117.7" y="168.8">18</text>
<text x="118.9" y="181.1">4</text>
<text x="151.5" y="225.7">30</text>
<text x="187.7" y="230.6">3</text>
<text x="197.5" y="230.6">21</text>
<text x="219.9" y="230.2">6</text>
<text x="232.5" y="230.2">15</text>
<text x="362.8" y="231.9">19</text>
<text x="353.4" y="236.6">5</text>
</g>
<text font-size="3.1" x="352.4" y="275">SMK_XXXSMT_CLUTCHPEDAL03-ENS02</text>
<g font-size="2.4">
<text x="271.2" y="259.7">SCALE:</text>
<text x="350.6" y="260.8">DRAWN: Sergio Torremocha</text>
<text x="391.2" y="260.6">02/06/2016</text>
<text x="350.6" y="267">CHECKED: Antonio Garcia</text>
<text x="391.2" y="266.7">02/06/2016</text>
<text x="350.6" y="271.4">DWG NO:</text>
<text x="351.6" y="279.3">REV</text>
<text x="372" y="279.4">SIZE</text>
<text x="391" y="279.6">SHEET</text>
<text x="358.7" y="284.1">1</text>
<text x="377.9" y="283.8">A3</text>
<text x="398.3" y="283.8">4 /5</text>
</g>
</svg>
